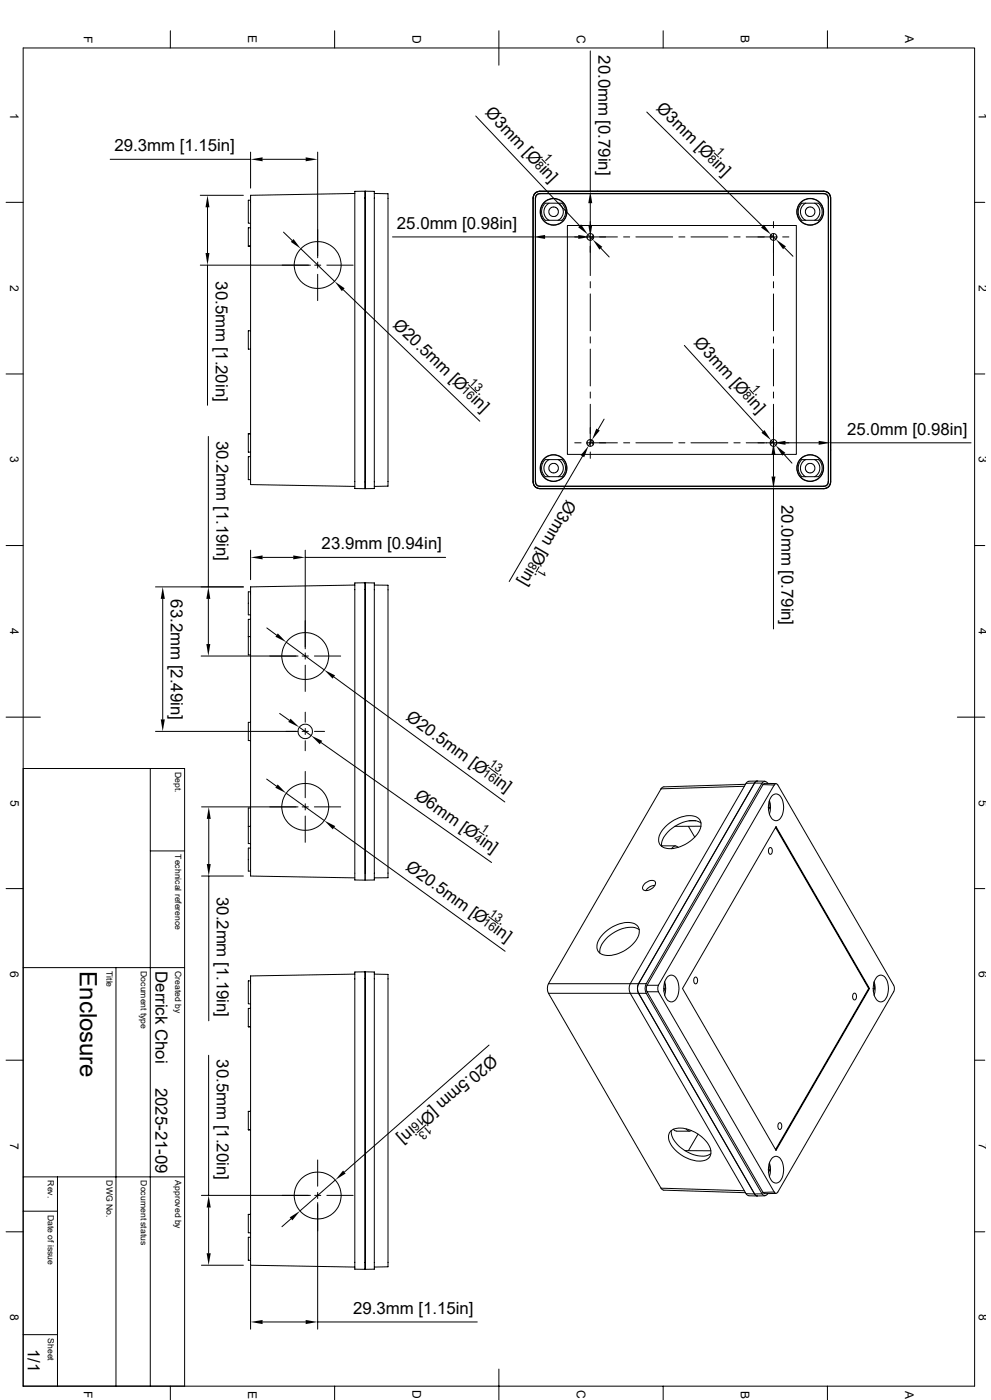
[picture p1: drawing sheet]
<svg xmlns="http://www.w3.org/2000/svg" width="297mm" height="420mm" viewBox="0 0 297 420" stroke-linecap="round" stroke-linejoin="round" font-family="sans-serif">
<g fill="none" stroke="#000" stroke-width=".3">
<path d="M6.9 14.4h285.2v401.4h-285.2zM51.1 9.2v5.2M100.3 9.2v5.2M149.5 9.2v10.4M176.9 15.3v42.1M198.8 9.2v5.2M248 9.2v5.2M142.6 34.8l31.1 32.9M193.8 33.6l34.7 34.2M33 47.8h42.1M60 58.6h12.9M75.1 45.6v10.8"/>
<path d="M78.7 47.8h12.9M95.2 45.6v31.7M106.3 58l-31.2 .6v86.8l31.2 .5M109.4 57.4h-3.1v89.2h3.1v-87.2M109.4 57.4v2M109.4 57.4h2.8v89.2h-2.8v-87.2M112.2 58l4.1 .1v87.7l-4.1 .1M160.4 58l1.4-.6h85.1a2.02 2.02 0 0 1 2.1 2v85.2a2.02 2.02 0 0 1-2.1 2h-85.1a2.02 2.02 0 0 1-2-2v-85.2zM160.8 58.4l1-.4h85.1a1.3 1.3 0 0 1 1.4 1.4v85.2a1.3 1.3 0 0 1-1.4 1.3h-85.1a1.3 1.3 0 0 1-1.4-1.3v-85.2zM160.9 58.5l1-.4h84.9a1.37 1.37 0 0 1 1.4 1.4v85a1.3 1.3 0 0 1-1.4 1.3h-84.9a1.3 1.3 0 0 1-1.4-1.3v-85zM161.8 57.4a2.02 2.02 0 0 0-2 2v85.1a2.02 2.02 0 0 0 2 2.1h85.1a2.02 2.02 0 0 0 2-2.1v-85.1a2.02 2.02 0 0 0-2-2M162.4 47.8l1.2 1.2"/>
<path d="M214.1 45.9l1.2 1.2M1.8 60.7h5.1M60 79.5h33M62.2 62.2v13.7M62.2 79.5v42.1M75.1 60.1h-.7v6.9h.7M75.1 68.3h-.7v5.5h.7M85 69.6l2.5 2.5M90.2 74.6l10.1 9.8M94.3 79.5h1.8M95.2 78.6v1.8M98 79.5h7.8"/>
<path d="M117.6 71.1h42.2M163.4 71.1h10.8M163.4 66.1h5M163.4 66.1a3.6 3.6 0 0 1 0-5.1h5a3.6 3.6 0 0 1 0 5.1M164.6 61l-1.2 1.1-.4 1.1 .4 1.7 1.2 1.2M167.3 61l1.1 1 .4 1.2v.9l-.4 1-1.1 1M170.1 67.6h68.6v68.7h-68.6zM175.9 70.8v.6M176.2 70.4l1.4 1.4M176.9 70.2v12.5M176.9 61v7.3M176.9 68.9h.1"/>
<path d="M177.8 70.5l-.2 .4 .2 .7M180.1 74.5l2.5 2.6M185 71.1h-9M186.9 71.1h1.8M190.6 71.1h11M203.5 71.1h1.8M207.1 71.1h11M220 71.1h1.8M223.6 71.1h9.1M230.9 70.5l.2 .4-.2 .7M231.1 70.4l1.4 1.4M231.8 66.5v1.8"/>
<path d="M231.8 70.2v12.5M232.8 70.8v.6M234.6 71.1h1.8M235.1 74.3l2.6 2.6M240.3 66.1h5M240.3 66.1a3.6 3.6 0 0 1 0-5.1h5a3.6 3.6 0 0 1 0 5.1M241.5 61l-1.2 1-.4 1.2v.9l.5 1 1.1 1M244.1 61l1.2 1.1 .4 1.1-.3 1.7-1.3 1.2M292.1 60.7h3M75.1 99.2h-.7v5.5h.7M95.2 82.3v7.9M102.9 86.9l40.9 39.5"/>
<path d="M176.9 84.5v1.9M176.9 88.2v11M231.8 84.5v1.9M231.8 88.2v11M1.8 112.2h5.1M140.4 115.4l2.5 2.5M176.9 101v1.9M176.9 104.7v11.1M176.9 117.6v1.8M205.1 103.6l23.6 25.9M224.7 116.9l1.1 1.3M231.8 101v1.9"/>
<path d="M231.8 104.7v11.1M231.8 117.6v1.8M292.1 112.2h3M62.4 130.9v45.2M75.1 137h-.7v6.9h.7M75.1 130.1h-.7v5.5h.7M163.4 137.8h5a3.6 3.6 0 0 1 0 5.2h-5a3.6 3.6 0 0 1 0-5.2zM164.6 137.9l-1.1 .9-.5 1.3 .3 1.7 1.3 1.2M167.3 137.9l.9 .7 .6 1.5v.9l-.4 1-1.1 1M172.3 132.8h1.9M174.6 136.9l-22 37.6M175.9 132.6v.5"/>
<path d="M176.9 135.6v1.9M176.9 121.3v12.5M177.4 132l-1 1.7M177.8 132.3l-.2 .4 .2 .7M181.1 125.7l-1.9 3.2M185 132.8h-9M186.9 132.8h1.8M190.6 132.8h11M203.5 132.8h1.8M207.1 132.8h11M220 132.8h1.8M223.6 132.8h9.1"/>
<path d="M230.9 132.3l.2 .4-.2 .7M231.1 132.1l1.4 1.5M231.8 121.3v12.5M231.8 135.6v7.4M232.8 132.6v.5M234.9 136.3l2.5 2.6M240.3 137.8h5a3.6 3.6 0 0 1 0 5.2h-5a3.6 3.6 0 0 1 0-5.2zM241.5 137.9l-1 .7-.6 1.5v.9l.4 1 1.2 1M244.1 137.9l1.1 .9 .5 1.3-.3 1.7-1.3 1.2M245.4 132.8h-10.8M249 132.8h42M249 135h.1"/>
<path d="M231.8 146.6v42.1M1.8 163.7h5.1M46.6 176.1h26.3M48.8 179.7v36.1M62.4 179.7v13.5M75.1 177.5h-.7v6.9h.7M75.1 165.1v8.8M78.7 167.2h9.2M91.5 165.1v29.5M91.5 167.2h42.1M106.3 175.5l-31.2 .6v84.7v2l31.2 .6M109.4 174.8l-3.1 .1v89.1h3.1v-87.1"/>
<path d="M109.4 174.8v2.1M109.4 174.8l2.8 .1v89.1h-2.8v-87.1M112.2 175.5l4.1 .1v87.7l-4.1 .1M161.5 170.1l-.8 1.4M292.1 163.7h3M60.3 196.8h29M74.4 191v5.5h.7M74.4 191h.7M75.1 185.8h-.7v5.2M80 188.4l2.9 2.1M85.8 192.7l11.4 8.3M90.6 196.8h1.8"/>
<path d="M91.5 195.9v1.8M91.5 199.6v7.8M94.2 196.8h7.9M1.8 215.1h10.3M46.6 219.4h42.7M75.1 216.7h-.7v5.5h.7M83.8 214l2.9 2.1M89.7 218.2l3.6 2.5M90.6 219.4h1.8M91.5 213.7v3M91.5 218.5v1.8M94.2 219.4h3.1"/>
<path d="M100.1 203.1l51.2 37.5M286.9 215.1h8.2M6.9 230.5h48.4v185.3M45 230.5v185.3M79.9 233.7l2.9 2.1M85.8 238l11.4 8.2M91.5 222.2v3M91.5 231.4v7.9M96.2 222.8l51.1 35.9M146.5 230.2l2.7 2M198.1 236.6l-33.7 58.5M223.1 235.9l-25 .7"/>
<path d="M223.4 235.3l-24.4 .8-.9 .5M223.6 235l-34.7 60.1a3.2 3.2 0 0 0 0 2.9l34.7 60.1M226.1 234.9l-34.7 60.2a3.2 3.2 0 0 0 0 2.9l34.7 60.2M226.1 234.9l-2.5 .1M226.1 234.9h2.3M226.9 234.3l-2.7 .1-.6 .6M227 234.3l-.9 .6M227 234.3l2.2 .1M228.4 235a.9 .9 0 0 1 .8-.6 .9 .9 0 0 1 .9 .6M228.4 234.9l-34.7 60.2M228.7 235.4l3.3 .1M228.7 235.4l-34.8 60.2"/>
<path d="M230.1 234.9v.1M231.5 238.6a1.8 1.8 0 0 1 2.9 1.2 5.6 5.6 0 0 1-1.1 6.2 1.89 1.89 0 0 1-2.6-1.4 6.2 6.2 0 0 1 .8-6zM232 235.5a.59 .59 0 0 1 .6-.4 .59 .59 0 0 1 .5 .4l34.7 60.1 .3 .7-.3 1.2-34.7 60.1a.59 .59 0 0 1-.5 .4 .59 .59 0 0 1-.6-.4M232 235.5l-34.7 60.1h-3.4M232.6 235.1l-3.4-.1-.5 .4M45 255.3h10.3M60.4 242.1h28.9M62.6 245.7v13.5M74.4 247.9v5.2h.7M74.4 247.9h.7M75.1 254.4h-.7v6.9h.7M75.1 242.4h-.7v5.5"/>
<path d="M90.6 242.1h1.8M91.5 241.1v1.9M91.5 244.8v7.9M94.2 242.1h7.9M100.1 248.3l51.3 37.1M143.6 249.5l1.5 1M199.5 247.9a9.4 9.4 0 0 1 9.2-2.8 2.94 2.94 0 0 1 .7 4.5 10.4 10.4 0 0 1-10.1 4.8 2.86 2.86 0 0 1-1.2-4.8zM203.3 254.2a1.14 1.14 0 0 0-1.1-.4 1.14 1.14 0 0 0-.9 .8M206.3 247.9l1.9 3.3M206.5 246.2h2M210.1 246.9a7.3 7.3 0 0 0-7.5 .8 7.5 7.5 0 0 0-4.4 6.2l4.2-.2M210.1 247.9h-7.9"/>
<path d="M230.3 242.2h.5M230.5 240.5l.3 1.7M230.6 240.1a6.5 6.5 0 0 1 0 4.2M230.6 254.3a1.01 1.01 0 0 1 1 .8 1.01 1.01 0 0 1-.5 1.1 1.01 1.01 0 0 1-.9-.7 1.01 1.01 0 0 1 .4-1.2zM230.8 242.2l-.5 .8M232.5 248.2l27.8 48.3-27.8 48.3M1.8 266.6h5.1M60.4 262.8h12.5M62.6 262.8v43.4M146.5 275l2.8 2M181 280a9.4 9.4 0 0 1 9.2-2.9 2.94 2.94 0 0 1 .7 4.6 10.4 10.4 0 0 1-10.1 4.7 2.86 2.86 0 0 1-1.2-4.7zM191.6 278.9a7.3 7.3 0 0 0-7.5 .8 7.5 7.5 0 0 0-4.4 6.2"/>
<path d="M193.3 265a2.32 2.32 0 0 1 3.1-.5 2.66 2.66 0 0 1-3.6 2.5l-.2-.8zM196.3 265.6a3.3 3.3 0 0 0-2.8 1.6M292.1 266.6h3M6.9 290.3h48.4M34.8 290.3v125.5M75.1 294.3h-.7v6.9h.7M106.3 292.2l-31.2 .6v86.8l31.2 .5M109.4 291.5l-3.1 .1v89.1l3.1 .1M109.4 291.5v89.3M109.4 291.5l2.8 .1v89.1l-2.8 .1M112.2 292.2l4.1 .1v87.7l-4.1 .1M164.4 298l33.7 58.4"/>
<path d="M164.4 298h29.3M164.4 295.1h29.3M164.4 295.1a3.2 3.2 0 0 0 0 2.9M193.7 298l34.7 60.1-2.3 .1M193.7 295.1a3.2 3.2 0 0 0 0 2.9M193.9 297.5h3.4l34.7 60.1M193.9 297.5l34.8 60.2M193.9 295.6l-.2 .7 .2 1.2M197.4 295.6l-.3 .7 .3 1.2M198.9 296.6h.4M199.1 294.8l.2 1.8M199.2 294.5a6.5 6.5 0 0 1 0 4.1"/>
<path d="M199.3 296.6l-.4 .7M200.2 292.9a1.8 1.8 0 0 1 2.9 1.3 5.6 5.6 0 0 1-1.2 6.2 1.89 1.89 0 0 1-2.6-1.5 6.2 6.2 0 0 1 .9-6zM208.2 293.2a1.01 1.01 0 0 1 1 .7 1.01 1.01 0 0 1-.5 1.2 1.01 1.01 0 0 1-.9-.8 1.01 1.01 0 0 1 .4-1.1zM255.9 298a1.01 1.01 0 0 1 .9 .8 1.01 1.01 0 0 1-.4 1.1 1.01 1.01 0 0 1-1-.8 1.01 1.01 0 0 1 .5-1.1zM260.3 296.5h.3l-28-48.5-28 48.5 28 48.6 28-48.6M261.7 296.6h.4M261.9 294.8l.2 1.8M262 294.5a6.5 6.5 0 0 1 0 4.1M262.1 296.6l-.4 .7M262.9 292.9a1.8 1.8 0 0 1 3 1.3 5.6 5.6 0 0 1-1.2 6.2 1.89 1.89 0 0 1-2.6-1.5 6.2 6.2 0 0 1 .8-6zM1.8 318.1h5.1M62.5 316.6v42"/>
<path d="M75.1 302.5h-.7v5.5h.7M146.6 313.5l-43.4 38.1M292.1 318.1h3M75.1 333.4h-.7v5.5h.7M127.6 337.5l-2.6 2.3M201 339.4a5.7 5.7 0 0 1 5.9-.4 9.7 9.7 0 0 1 6.1 6.1 2.71 2.71 0 0 1-3 3.2 10.4 10.4 0 0 1-9.6-6.6v-1zM201.2 339.1a7.8 7.8 0 0 0 5 6.6 7.1 7.1 0 0 0 6.8 .4M201.8 338.8l.9 .5M202.7 339.3h4M205.6 338.6a1.13 1.13 0 0 0 1.6 .5M233.5 336.9a1.01 1.01 0 0 1 .9 .7 1.01 1.01 0 0 1-.4 1.2 1.01 1.01 0 0 1-1-.8 1.01 1.01 0 0 1 .5-1.1zM6.9 353.1h48.4"/>
<path d="M17.2 353.1v62.7M60.4 358.6h32.6M94.3 358.6h1.8M95.2 348v7.9M95.2 357.7v1.8M98 358.6h7.8M100.5 354l-10.6 9.3M198.1 356.4l.9 .6 24.4 .8M198.1 356.4l25 .8M205.3 345.2h7.8M209.2 340.2l-2.9 5M223.6 358.1l.9 .6"/>
<path d="M223.6 358.1l2.5 .1M224.5 358.7l2.4 .1M226.1 358.2l.9 .6M228.4 358.1a.9 .9 0 0 0 .8 .6 .9 .9 0 0 0 .9-.6M228.7 357.7l.5 .4 3.4-.1M229.2 358.7l-2.2 .1M230.3 350.9h.5M230.5 349.2l.3 1.7M230.6 348.8a6.5 6.5 0 0 1 0 4.2M230.8 350.9l-.5 .8M231.5 347.3a1.8 1.8 0 0 1 2.9 1.2 5.6 5.6 0 0 1-1.1 6.2 1.89 1.89 0 0 1-2.6-1.4 6.2 6.2 0 0 1 .8-6zM232 357.6l-3.3 .1"/>
<path d="M1.8 369.5h5.1M6.9 363.3h10.3M60.4 379.6h12.5M62.5 362.2v13.8M75.1 371.2h-.7v6.9h.7M75.1 364.3h-.7v5.5h.7M75.1 379.6v19.1M87.2 365.6l-2.7 2.4M95.2 360.8v37.9M292.1 369.5h3M78.7 396.6h12.9M95.2 396.6h47.8"/>
<path d="M6.9 400.4h10.3M51.1 415.8v4.1M100.3 415.8v4.1M149.5 410.7v9.2M198.8 415.8v4.1M248 415.8v4.1"/>
<circle cx="95.2" cy="79.5" r="7"/>
<circle cx="165.9" cy="63.5" r="4"/>
<circle cx="165.9" cy="63.5" r="3.9"/>
<circle cx="165.9" cy="63.5" r="1.43"/>
<circle cx="176.9" cy="71.1" r="1.02"/>
<circle cx="231.8" cy="71.1" r="1.02"/>
<circle cx="242.8" cy="63.5" r="1.43"/>
<circle cx="242.8" cy="63.5" r="4"/>
<circle cx="242.8" cy="63.5" r="3.9"/>
<circle cx="176.9" cy="132.9" r="1.02"/>
<circle cx="231.8" cy="132.9" r="1.02"/>
<circle cx="165.9" cy="140.4" r="4"/>
<circle cx="165.9" cy="140.4" r="3.9"/>
<circle cx="165.9" cy="140.4" r="1.43"/>
<circle cx="242.8" cy="140.4" r="1.43"/>
<circle cx="242.8" cy="140.4" r="4"/>
<circle cx="242.8" cy="140.4" r="3.9"/>
<circle cx="91.5" cy="196.8" r="7"/>
<circle cx="91.5" cy="219.4" r="2.15"/>
<circle cx="91.5" cy="242.1" r="7"/>
<circle cx="95.2" cy="358.7" r="7"/>
</g>
<g fill="#000">
<path d="M75.1 47.8l3.6-.6v1.2zM91.6 47.2l3.6 .6-3.6 .6zM62.2 58.6l.6 3.6h-1.2zM61.6 75.9h1.2l-.6 3.6zM88 71.7l2.2 2.9-3-2zM159.8 71.1l3.6-.6v1.2zM173.3 70.5l3.6 .6-3.6 .6zM173.3 68.2l.9-.9 2 3.1zM176.3 67.5h1.2l-.6 3.6zM176.9 57.4l.6 3.6h-1.2zM177.6 71.8l2.9 2.2-.8 .9zM228.9 67.4l2.2 3-3-2.1z"/>
<path d="M232.5 71.8l3 2.1-.8 .9zM100.3 84.4l3 2.1-.9 .8zM176.4 133.7l-1.3 3.5-1.1-.6zM178.7 128.6l1 .6-2.3 2.8zM228.2 129.8l.9-.8 2 3.1zM231.8 132.8l.6 3.6h-1.2zM232.5 133.6l2.9 2.2-.9 .9zM231.8 132.8l3.6-.6v1.2zM245.4 132.2l3.6 .6-3.6 .6zM231.2 143h1.2l-.6 3.6zM48.8 176.1l.6 3.6h-1.2zM62.4 176.1l.6 3.6h-1.2z"/>
<path d="M75.1 167.2l3.6-.6v1.2zM87.9 166.6l3.6 .6-3.6 .6zM61.8 193.2h1.2l-.6 3.6zM83.3 190l2.5 2.7-3.3-1.7zM48.2 215.8h1.2l-.6 3.6zM87.1 215.6l2.6 2.6-3.3-1.6zM97.2 201l3.2 1.6-.7 1zM83.2 235.3l2.6 2.7-3.3-1.7zM93.3 220.7l3.3 1.5-.8 1.1zM62.6 242.1l.6 3.6h-1.2zM62 259.2h1.2l-.6 3.6zM97.2 246.2l3.3 1.6-.8 1z"/>
<path d="M102.8 351.2l.8 .8-3.1 2zM61.9 376h1.3l-.7 3.6zM62.5 358.6l.7 3.6h-1.3zM86.8 365.2l3.1-1.9-2.3 2.8zM75.1 396.6l3.6-.6v1.2zM91.6 396l3.6 .6-3.6 .6z"/>
</g>
<text font-size="7.2" x="23.9" y="291.3" transform="rotate(90 23.9 291.3)">Enclosure</text>
<g font-size="5">
<text x="179.4" y="16.6" transform="rotate(90 179.4 16.6)">20.0mm [0.79in]</text>
<text x="145.2" y="34" transform="rotate(47 145.2 34)">Ø3mm [Ø in]</text>
<text x="196.4" y="32.7" transform="rotate(45 196.4 32.7)">Ø3mm [Ø in]</text>
<text x="34.3" y="45.3">29.3mm [1.15in]</text>
<text x="119" y="68.7">25.0mm [0.98in]</text>
<text x="64.6" y="84.4" transform="rotate(90 64.6 84.4)">30.5mm [1.20in]</text>
<text x="117.6" y="97.7" transform="rotate(44 117.6 97.7)">Ø20.5mm [Ø</text>
<text x="207.7" y="102.9" transform="rotate(48 207.7 102.9)">Ø3mm [Ø in]</text>
<text x="140.9" y="120.2" transform="rotate(44 140.9 120.2)">in]</text>
<text x="253.9" y="130.4">25.0mm [0.98in]</text>
<text x="64.9" y="132.2" transform="rotate(90 64.9 132.2)">30.2mm [1.19in]</text>
<text x="169.9" y="149.7" transform="rotate(120 169.9 149.7)">Ø3mm [Ø in]</text>
<text x="234.2" y="151.5" transform="rotate(90 234.2 151.5)">20.0mm [0.79in]</text>
<text x="96.4" y="164.8">23.9mm [0.94in]</text>
<text x="51.2" y="179.8" transform="rotate(90 51.2 179.8)">63.2mm [2.49in]</text>
<text x="121.4" y="215.6" transform="rotate(36 121.4 215.6)">Ø20.5mm [Ø</text>
<text x="124" y="239.4" transform="rotate(35 124 239.4)">Ø6mm [Ø in]</text>
<text x="147.6" y="234.8" transform="rotate(36 147.6 234.8)">in]</text>
<text x="121.3" y="260.6" transform="rotate(36 121.3 260.6)">Ø20.5mm [Ø</text>
<text x="65" y="269" transform="rotate(90 65 269)">30.2mm [1.19in]</text>
<text x="147.6" y="279.6" transform="rotate(36 147.6 279.6)">in]</text>
<text x="46.6" y="291.3" transform="rotate(90 46.6 291.3)">Derrick Choi</text>
<text x="65" y="317.8" transform="rotate(90 65 317.8)">30.5mm [1.20in]</text>
<text x="147.2" y="316.2" transform="rotate(139 147.2 316.2)">Ø20.5mm [Ø</text>
<text x="46.6" y="326.3" transform="rotate(90 46.6 326.3)">2025-21-09</text>
<text x="122.9" y="337.6" transform="rotate(139 122.9 337.6)">in]</text>
<text x="105.8" y="394.2">29.3mm [1.15in]</text>
<text x="8.3" y="404.6" transform="rotate(90 8.3 404.6)">1/1</text>
</g>
<g font-size="3.6">
<text x="25.1" y="10.7" transform="rotate(90 25.1 10.7)">F</text>
<text x="74.4" y="10.6" transform="rotate(90 74.4 10.6)">E</text>
<text x="123.6" y="10.5" transform="rotate(90 123.6 10.5)">D</text>
<text x="172.8" y="10.5" transform="rotate(90 172.8 10.5)">C</text>
<text x="222.1" y="10.6" transform="rotate(90 222.1 10.6)">B</text>
<text x="271.3" y="10.6" transform="rotate(90 271.3 10.6)">A</text>
<text x="3.1" y="34" transform="rotate(90 3.1 34)">1</text>
<text x="293.4" y="34" transform="rotate(90 293.4 34)">1</text>
<text x="162.7" y="47.5" transform="rotate(47 162.7 47.5)">1</text>
<text x="211.8" y="48" transform="rotate(45 211.8 48)">8</text>
<text x="214.4" y="45.6" transform="rotate(45 214.4 45.6)">1</text>
<text x="160.1" y="49.7" transform="rotate(47 160.1 49.7)">8</text>
<text x="3.1" y="85.4" transform="rotate(90 3.1 85.4)">2</text>
<text x="293.4" y="85.4" transform="rotate(90 293.4 85.4)">2</text>
<text x="138" y="117.4" transform="rotate(44 138 117.4)">16</text>
<text x="140.4" y="114.9" transform="rotate(44 140.4 114.9)">13</text>
<text x="222.3" y="118.9" transform="rotate(48 222.3 118.9)">8</text>
<text x="225" y="116.6" transform="rotate(48 225 116.6)">1</text>
<text x="3.1" y="136.9" transform="rotate(90 3.1 136.9)">3</text>
<text x="293.4" y="136.9" transform="rotate(90 293.4 136.9)">3</text>
<text x="159" y="168.4" transform="rotate(120 159 168.4)">8</text>
<text x="161.9" y="170.3" transform="rotate(120 161.9 170.3)">1</text>
<text x="3.1" y="188.4" transform="rotate(90 3.1 188.4)">4</text>
<text x="293.4" y="188.4" transform="rotate(90 293.4 188.4)">4</text>
<text x="144.4" y="232.4" transform="rotate(36 144.4 232.4)">16</text>
<text x="146.4" y="229.6" transform="rotate(36 146.4 229.6)">13</text>
<text x="3.1" y="239.9" transform="rotate(90 3.1 239.9)">5</text>
<text x="293.4" y="239.9" transform="rotate(90 293.4 239.9)">5</text>
<text x="141.9" y="251.9" transform="rotate(35 141.9 251.9)">4</text>
<text x="143.9" y="249.1" transform="rotate(35 143.9 249.1)">1</text>
<text x="146.4" y="274.5" transform="rotate(36 146.4 274.5)">13</text>
<text x="144.4" y="277.3" transform="rotate(36 144.4 277.3)">16</text>
<text x="3.1" y="291.3" transform="rotate(90 3.1 291.3)">6</text>
<text x="293.4" y="291.3" transform="rotate(90 293.4 291.3)">6</text>
<text x="125.9" y="334.9" transform="rotate(139 125.9 334.9)">16</text>
<text x="128.2" y="337.6" transform="rotate(139 128.2 337.6)">13</text>
<text x="3.1" y="342.8" transform="rotate(90 3.1 342.8)">7</text>
<text x="293.4" y="342.8" transform="rotate(90 293.4 342.8)">7</text>
<text x="3.1" y="394.3" transform="rotate(90 3.1 394.3)">8</text>
<text x="293.4" y="394.3" transform="rotate(90 293.4 394.3)">8</text>
<text x="25.1" y="417.3" transform="rotate(90 25.1 417.3)">F</text>
<text x="74.4" y="417.2" transform="rotate(90 74.4 417.2)">E</text>
<text x="123.6" y="417.1" transform="rotate(90 123.6 417.1)">D</text>
<text x="172.8" y="417.1" transform="rotate(90 172.8 417.1)">C</text>
<text x="222.1" y="417.2" transform="rotate(90 222.1 417.2)">B</text>
<text x="271.3" y="417.2" transform="rotate(90 271.3 417.2)">A</text>
</g>
<g font-size="2.6">
<text x="52.5" y="231.6" transform="rotate(90 52.5 231.6)">Dept.</text>
<text x="52.5" y="256.3" transform="rotate(90 52.5 256.3)">Technical reference</text>
<text x="31.9" y="291.3" transform="rotate(90 31.9 291.3)">Title</text>
<text x="42.2" y="291.3" transform="rotate(90 42.2 291.3)">Document type</text>
<text x="52.5" y="291.3" transform="rotate(90 52.5 291.3)">Created by</text>
<text x="14.4" y="354.1" transform="rotate(90 14.4 354.1)">Rev.</text>
<text x="31.9" y="354.1" transform="rotate(90 31.9 354.1)">DWG No.</text>
<text x="42.2" y="354.1" transform="rotate(90 42.2 354.1)">Document status</text>
<text x="52.5" y="354.1" transform="rotate(90 52.5 354.1)">Approved by</text>
<text x="14.4" y="364.4" transform="rotate(90 14.4 364.4)">Date of issue</text>
<text x="14.4" y="401.4" transform="rotate(90 14.4 401.4)">Sheet</text>
</g>
</svg>
